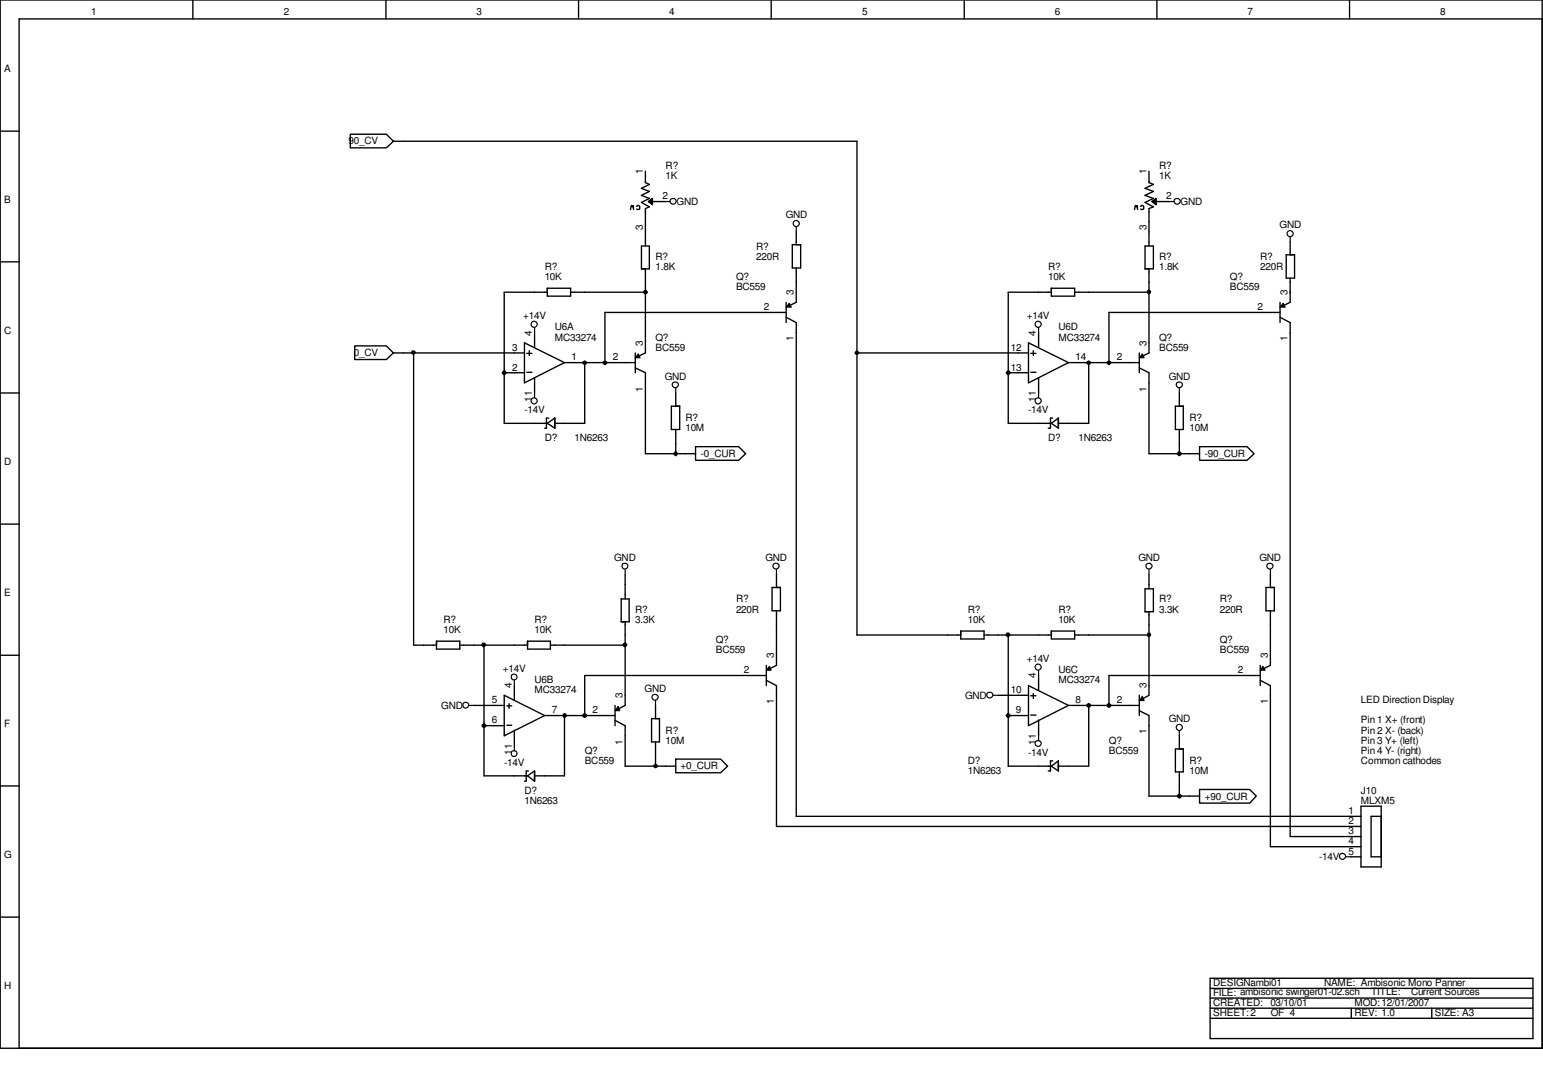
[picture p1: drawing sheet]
<svg xmlns="http://www.w3.org/2000/svg" width="297mm" height="210mm" viewBox="0 0 297 210" stroke-linecap="round" stroke-linejoin="round" font-family="sans-serif">
<g fill="none" stroke="#000" stroke-width=".26">
<path d="M0 0h296.9v201.7h-296.9zM37.1 0v3.6M74.3 0v3.6M111.4 0v3.6M148.5 0v3.6M185.6 0v3.6M222.7 0v3.6M259.8 0v3.6M296.9 3.6h-293.2v198.1M0 25.2h3.7M67.4 25.8h7l1.3 1.4-1.3 1.2h-7zM75.7 27.2h89.3v95h20"/>
<path d="M122.6 39.7l.1-.2 .4 .2v.5h-.5M124.2 32.9v2.2l.8 .4-1.5 .7 1.5 .6-1.5 .8 1.5 .6-1.5 .7 1.5 .9-.8 .3v7.2M124.8 38.8h3.3M124.8 38.8l.8-.6v1.2zM219.6 39.7l.1-.2 .5 .2v.5h-.6M221.2 32.9v2.2l.8 .4-1.6 .7 1.6 .6-1.6 .8 1.6 .6-1.6 .7 1.6 .9-.8 .3v7.2M221.8 38.8h3.3M221.8 38.8l.7-.6v1.2zM0 50.4h3.7M105.4 56.2h-8.3v25.2h8.3M105.4 55.5h4.5v1.5h-4.5zM109.9 56.2h14.3"/>
<path d="M121.4 40.3l.1-.8 .2 .3 .2-.3 .1 .8M123.5 47.3h1.5v4.4h-1.5zM124.2 51.7v16.2l-1.9 .9M151.3 58.2v3.9M152.5 47.1h1.6v4.5h-1.6zM153.3 51.6v6.6l-2 .9M153.3 44.6v2.5M202.4 56.2h-8.3v25.2h8.3M202.4 55.5h4.5v1.5h-4.5zM206.9 56.2h14.3M218.4 40.3l.2-.8 .1 .3 .2-.3 .1 .8M220.4 47.3h1.6v4.4h-1.6z"/>
<path d="M221.2 51.7v16.2l-1.9 .9M246.4 58.2v3.9M247.6 49h1.6v4.5h-1.6zM248.4 56.2h.1M248.4 53.5v4.7l-2 .9M248.4 46.6v2.4M0 75.6h3.7M68.3 66.5h6.1l1.3 1.4-1.3 1.3h-6.1zM75.7 67.9h25.3M79.6 67.9v56.2h4.4M97.1 71.7h3.9M101 66l7.7 3.8-7.7 3.9z"/>
<path d="M101.4 68h1M101.4 71.6h1M101.9 67.5v.9M102.9 64v2.9M102.9 72.6v1M102.9 73.7v1.9M108.7 69.8h13.6M112.6 69.8v11.6h-5.8M122.3 70.8l1.9 .9v15.6h9.7M122.3 67.9v3.8M129.2 78.1h1.6v4.5h-1.6zM130.1 75.6v2.5"/>
<path d="M151.3 60.1h-34.8v9.7M151.3 61l2 1.1v95h108.7M165 67.9h33M194.1 71.7h3.9M198 66l7.7 3.8-7.7 3.9zM198.4 68h1M198.4 71.6h1M198.9 67.5v.9M199.9 64v2.9M199.9 72.6v1M199.9 73.7v1.9M205.7 69.8h13.6"/>
<path d="M209.6 69.8v11.6h-5.9M219.3 70.8l1.9 .9v15.6h9.7M219.3 67.9v3.8M226.3 78.1h1.5v4.5h-1.5zM227 75.6v2.5M246.4 60.1h-32.9v9.7M246.4 61l2 1.1v98.9h13.6M105.4 81.4l1.4-1v2zM105.6 80.4h-.4v2h-.3M130.1 82.6v4.7M133.9 85.9h8.3l1.3 1.4-1.3 1.3h-8.3zM202.4 81.4l1.3-1v2z"/>
<path d="M202.6 80.4h-.4v2h-.4M227 82.6v4.7M230.9 85.9h9.2l1.3 1.4-1.3 1.3h-9.2zM0 100.8h3.7M119.6 115.2h1.5v4.4h-1.5zM120.4 119.6v16.1l-2 1M120.4 110.6v4.6M148.6 113h1.6v4.5h-1.6zM149.5 117.5v10.5l-2 .9M149.5 110.6v2.4M220.4 113.3h1.6v4.4h-1.6zM221.2 117.7v16.1l-1.9 1"/>
<path d="M221.2 110.6v2.7M243.7 113h1.6v4.5h-1.6zM244.6 117.5v10.5l-2 .9M244.6 110.6v2.4M0 126.1h3.7M84 123.4h4.5v1.5h-4.5zM88.5 124.1h13.1M91.2 135.7h5.9M93.2 139.6h3.9M93.2 124.1v25.2h8.4M97.1 133.8l7.8 3.9-7.8 3.9zM97.6 135.8h.9"/>
<path d="M97.6 139.5h.9M98 135.4v.9M99 131.9v2.9M101.6 123.4h4.4v1.5h-4.4zM104.9 137.7h13.5M106 124.1h14.4M108.7 137.7v11.6h-5.8M118.4 138.6l2 1v7.8h9.7M118.4 135.7v3.9M125.4 138.3h1.6v4.4h-1.6zM126.2 135.7v2.6M147.5 130h-34.9v7.7"/>
<path d="M147.5 128v3.9M147.5 130.9l2 1v27.1h112.5M185 121.4h4.4v1.5h-4.4zM189.4 122.2h13M192.1 133.8h5.9M194.1 122.2v25.2h8.3M194.1 137.7h3.9M198 131.9l7.7 3.8-7.7 3.9zM198.4 133.9h1M198.4 137.6h1M198.9 133.4v1M199.9 130v2.8"/>
<path d="M199.9 138.5v1M199.9 139.6v2M202.4 121.4h4.5v1.5h-4.5zM205.7 135.7h13.6M206.9 122.2h14.3M209.6 135.7v11.7h-5.9M219.3 136.7l1.9 1v15.5h9.7M219.3 133.8v3.9M242.6 130h-29.1v5.7M242.6 128v3.9M242.6 130.9l2 1v31h17.4M0 151.2h3.7"/>
<path d="M99 140.5v1M99 141.6v1.9M101.6 149.3l1.3-1v2zM101.7 148.3h-.4v2h-.3M126.2 142.7v4.7M130.1 146h8.6l1.4 1.4-1.4 1.3h-8.6zM202.4 147.4l1.3-1v1.9zM202.6 146.4h-.4v1.9h-.4M226.3 144.1h1.5v4.4h-1.5zM227 141.6v2.5M227 148.5v4.7M230.9 151.9h9.7l1.2 1.3-1.2 1.3h-9.7z"/>
<path d="M262 155.1h3.9v11.7h-3.9zM265.9 157.1h-2v7.7h2M0 176.4h3.7M260.1 164.8h1.9M233 190.2h62.1M233 192h62.1M233 194h62.1M233 195.9h62.1M233 188.2h62.1v11.6h-62.1zM260.1 194v1.9M275.6 194v1.9"/>
</g>
<g fill="#000">
<path d="M124.8 38.8l.8-.6v1.2zM221.8 38.8l.7-.6v1.2zM124.2 56l.3 .2-.3 .3-.2-.3zM151.9 58.3l.5 .8h-1.1zM247 58.3l.4 .8h-1zM97.1 71.5l.2 .2-.2 .3-.3-.3zM112.3 69.8l.3-.2 .2 .2-.2 .2zM116.2 69.8l.3-.2 .2 .2-.2 .2zM122.9 68.1l.3 .7h-.9zM165 67.6l.2 .3-.2 .2-.3-.2zM194.1 71.5l.2 .2-.2 .3-.3-.3zM209.3 69.8l.3-.2 .2 .2-.2 .2z"/>
<path d="M213.2 69.8l.3-.2 .2 .2-.2 .2zM219.9 68.1l.4 .7h-1zM130.1 87l.2 .3-.2 .2-.3-.2zM227 87l.3 .3-.3 .2-.2-.2zM92.9 139.6l.3-.2 .2 .2-.2 .3zM108.7 137.4l.2 .3-.2 .2-.2-.2zM112.6 137.4l.2 .3-.2 .2-.3-.2zM119 135.9l.3 .8h-.9zM148.1 128.2l.4 .7h-1zM194.1 137.4l.2 .3-.2 .2-.3-.2zM209.6 135.5l.2 .2-.2 .3-.3-.3zM213.5 135.5l.2 .2-.2 .3-.3-.3z"/>
<path d="M219.9 133.9l.4 .9h-1zM243.1 128.2l.4 .7h-.9zM126.2 147.2l.2 .2-.2 .2-.3-.2zM227 152.9l.3 .3-.3 .2-.2-.2z"/>
<path d="M221 56h.2l.2 .1-.2 .3-.2-.1z" fill-rule="evenodd"/>
<path d="M79.4 67.7h.3l.1 .1-.3 .2-.1-.2z" fill-rule="evenodd"/>
<path d="M93 123.9h.2v.3h-.2z" fill-rule="evenodd"/>
<path d="M120.1 123.9h.3v.3h-.3z" fill-rule="evenodd"/>
<path d="M193.9 122h.3v.2h-.3z" fill-rule="evenodd"/>
<path d="M221 122l.2-.1 .2 .2-.2 .2-.2-.1z" fill-rule="evenodd"/>
</g>
<path d="M124.8 38.8l.8-.6v1.2zM221.8 38.8l.7-.6v1.2zM151.9 58.3l.5 .8h-1.1zM247 58.3l.4 .8h-1zM122.9 68.1l.3 .7h-.9zM219.9 68.1l.4 .7h-1zM119 135.9l.3 .8h-.9zM148.1 128.2l.4 .7h-1zM219.9 133.9l.4 .9h-1zM243.1 128.2l.4 .7h-.9z" fill="none" stroke="#000" stroke-width=".19"/>
<g fill="none" stroke="#000" stroke-width=".23">
<path d="M128.1 38.8h.9M225.1 38.8h.9M153.3 43.7v.9M248.4 45.6v1M102.9 63.1v.9M102.9 75.6v.9M130.1 74.7v.9M199.9 63.1v.9M199.9 75.6v.9M227 74.7v.9M120.4 109.6v1M149.5 109.6v1"/>
<path d="M221.2 109.6v1M244.6 109.6v1M90.3 135.7h.9M99 130.9v1M126.2 134.8v.9M191.2 133.8h.9M199.9 129v1M99 143.5v.9M199.9 141.6v.9M227 140.6v1M259.1 164.8h1"/>
<circle cx="129.6" cy="38.7" r=".58"/>
<circle cx="226.6" cy="38.7" r=".58"/>
<circle cx="153.3" cy="43" r=".59"/>
<circle cx="248.4" cy="44.9" r=".59"/>
<circle cx="102.8" cy="77.1" r=".59"/>
<circle cx="102.8" cy="62.4" r=".59"/>
<circle cx="130" cy="74" r=".58"/>
<circle cx="199.9" cy="77.1" r=".59"/>
<circle cx="199.9" cy="62.4" r=".59"/>
<circle cx="227" cy="74" r=".58"/>
<circle cx="120.3" cy="108.9" r=".57"/>
<circle cx="149.4" cy="108.9" r=".58"/>
<circle cx="221.2" cy="108.9" r=".58"/>
<circle cx="244.5" cy="108.9" r=".58"/>
<circle cx="89.6" cy="135.7" r=".57"/>
<circle cx="99" cy="130.2" r=".57"/>
<circle cx="126.1" cy="134.1" r=".58"/>
<circle cx="190.6" cy="133.7" r=".58"/>
<circle cx="199.9" cy="128.3" r=".59"/>
<circle cx="227" cy="139.9" r=".59"/>
<circle cx="99" cy="145" r=".57"/>
<circle cx="199.9" cy="143" r=".58"/>
<circle cx="258.4" cy="164.8" r=".59"/>
</g>
<g fill="none" stroke="#000" stroke-width=".51">
<path d="M124.2 56l.3 .2-.3 .3-.2-.3zM221 56h.2l.2 .1-.2 .3-.2-.1zM79.4 67.7h.3l.1 .1-.3 .2-.1-.2zM97.1 71.5l.2 .2-.2 .3-.3-.3zM112.3 69.8l.3-.2 .2 .2-.2 .2zM116.2 69.8l.3-.2 .2 .2-.2 .2zM165 67.6l.2 .3-.2 .2-.3-.2zM194.1 71.5l.2 .2-.2 .3-.3-.3zM209.3 69.8l.3-.2 .2 .2-.2 .2zM213.2 69.8l.3-.2 .2 .2-.2 .2zM130.1 87l.2 .3-.2 .2-.3-.2zM227 87l.3 .3-.3 .2-.2-.2z"/>
<path d="M92.9 139.6l.3-.2 .2 .2-.2 .3zM93 123.9h.2v.3h-.2zM108.7 137.4l.2 .3-.2 .2-.2-.2zM112.6 137.4l.2 .3-.2 .2-.3-.2zM120.1 123.9h.3v.3h-.3zM193.9 122h.3v.2h-.3zM194.1 137.4l.2 .3-.2 .2-.3-.2zM209.6 135.5l.2 .2-.2 .3-.3-.3zM213.5 135.5l.2 .2-.2 .3-.3-.3zM221 122l.2-.1 .2 .2-.2 .2-.2-.1zM126.2 147.2l.2 .2-.2 .2-.3-.2zM227 152.9l.3 .3-.3 .2-.2-.2z"/>
</g>
<g font-size="1.9">
<text x="17.6" y="3">1</text>
<text x="54.6" y="3">2</text>
<text x="91.7" y="3">3</text>
<text x="128.8" y="3">4</text>
<text x="166" y="3">5</text>
<text x="203.1" y="3">6</text>
<text x="240.2" y="3">7</text>
<text x="277.2" y="3">8</text>
<text x=".8" y="13.8">A</text>
<text x="67.1" y="27.8">90_CV</text>
<text x="123.7" y="33.5" transform="rotate(-90 123.7 33.5)">1</text>
<text x="128.1" y="32.5">R?</text>
<text x="128.1" y="34.5">1K</text>
<text x="220.7" y="33.5" transform="rotate(-90 220.7 33.5)">1</text>
<text x="223.1" y="32.5">R?</text>
<text x="223.1" y="34.5">1K</text>
<text x=".8" y="39">B</text>
<text x="127.5" y="38.4">2</text>
<text x="130.3" y="39.4">GND</text>
<text x="151.3" y="42">GND</text>
<text x="224.5" y="38.4">2</text>
<text x="227.3" y="39.4">GND</text>
<text x="123.7" y="44.2" transform="rotate(-90 123.7 44.2)">3</text>
<text x="220.7" y="44.2" transform="rotate(-90 220.7 44.2)">3</text>
<text x="246.3" y="43.9">GND</text>
<text x="104.9" y="51.9">R?</text>
<text x="104.9" y="53.8">10K</text>
<text x="126.2" y="50">R?</text>
<text x="126.2" y="51.9">1.8K</text>
<text x="141.7" y="53.8">Q?</text>
<text x="145.6" y="48.1">R?</text>
<text x="145.6" y="50">220R</text>
<text x="201.8" y="51.9">R?</text>
<text x="201.8" y="53.8">10K</text>
<text x="223.1" y="50">R?</text>
<text x="223.1" y="51.9">1.8K</text>
<text x="236.8" y="53.8">Q?</text>
<text x="242.6" y="50">R?</text>
<text x="242.6" y="51.9">220R</text>
<text x="141.7" y="55.8">BC559</text>
<text x="147" y="59.7">2</text>
<text x="152.8" y="56.8" transform="rotate(-90 152.8 56.8)">3</text>
<text x="236.8" y="55.8">BC559</text>
<text x="242.1" y="59.7">2</text>
<text x="247.9" y="56.8" transform="rotate(-90 247.9 56.8)">3</text>
<text x=".8" y="64.2">C</text>
<text x="100.7" y="61.4">+14V</text>
<text x="102.4" y="64.6" transform="rotate(-90 102.4 64.6)">4</text>
<text x="106.8" y="63.6">U6A</text>
<text x="106.8" y="65.5">MC33274</text>
<text x="126.2" y="65.5">Q?</text>
<text x="152.8" y="65.7" transform="rotate(-90 152.8 65.7)">1</text>
<text x="197.7" y="61.4">+14V</text>
<text x="199.4" y="64.6" transform="rotate(-90 199.4 64.6)">4</text>
<text x="203.7" y="63.6">U6D</text>
<text x="203.7" y="65.5">MC33274</text>
<text x="223.1" y="65.5">Q?</text>
<text x="247.9" y="65.7" transform="rotate(-90 247.9 65.7)">1</text>
<text x="68.1" y="68.5">0_CV</text>
<text x="98.6" y="67.5">3</text>
<text x="98.6" y="71.3">2</text>
<text x="110" y="69.3">1</text>
<text x="118" y="69.3">2</text>
<text x="123.7" y="66.5" transform="rotate(-90 123.7 66.5)">3</text>
<text x="126.2" y="67.5">BC559</text>
<text x="194.6" y="67.5">12</text>
<text x="194.6" y="71.3">13</text>
<text x="207" y="69.3">14</text>
<text x="215" y="69.3">2</text>
<text x="220.7" y="66.5" transform="rotate(-90 220.7 66.5)">3</text>
<text x="223.1" y="67.5">BC559</text>
<text x="102.4" y="77.3" transform="rotate(-90 102.4 77.3)">11</text>
<text x="123.7" y="75.4" transform="rotate(-90 123.7 75.4)">1</text>
<text x="128" y="73.1">GND</text>
<text x="199.4" y="77.3" transform="rotate(-90 199.4 77.3)">11</text>
<text x="220.7" y="75.4" transform="rotate(-90 220.7 75.4)">1</text>
<text x="225" y="73.1">GND</text>
<text x="101" y="79.5">-14V</text>
<text x="131.9" y="81">R?</text>
<text x="131.9" y="83">10M</text>
<text x="197.9" y="79.5">-14V</text>
<text x="229" y="81">R?</text>
<text x="229" y="83">10M</text>
<text x=".8" y="89.4">D</text>
<text x="104.9" y="84.9">D?</text>
<text x="110.6" y="84.9">1N6263</text>
<text x="134.9" y="87.9">-0_CUR</text>
<text x="201.8" y="84.9">D?</text>
<text x="207.6" y="84.9">1N6263</text>
<text x="231.9" y="87.9">-90_CUR</text>
<text x="118.2" y="108">GND</text>
<text x="147.4" y="108">GND</text>
<text x="219.2" y="108">GND</text>
<text x="242.4" y="108">GND</text>
<text x=".8" y="114.6">E</text>
<text x="85.4" y="119.8">R?</text>
<text x="102.9" y="119.8">R?</text>
<text x="122.3" y="117.9">R?</text>
<text x="122.3" y="119.8">3.3K</text>
<text x="141.7" y="115.9">R?</text>
<text x="141.7" y="117.9">220R</text>
<text x="186.3" y="117.9">R?</text>
<text x="186.3" y="119.8">10K</text>
<text x="203.7" y="117.9">R?</text>
<text x="203.7" y="119.8">10K</text>
<text x="223.1" y="115.9">R?</text>
<text x="223.1" y="117.9">3.3K</text>
<text x="234.8" y="115.9">R?</text>
<text x="234.8" y="117.9">220R</text>
<text x="85.4" y="121.8">10K</text>
<text x="102.9" y="121.8">10K</text>
<text x="137.8" y="123.7">Q?</text>
<text x="137.8" y="125.6">BC559</text>
<text x="234.8" y="123.7">Q?</text>
<text x="234.8" y="125.6">BC559</text>
<text x="96.8" y="129.3">+14V</text>
<text x="102.9" y="131.5">U6B</text>
<text x="143.2" y="129.5">2</text>
<text x="149" y="126.7" transform="rotate(-90 149 126.7)">3</text>
<text x="197.7" y="127.3">+14V</text>
<text x="199.4" y="130.5" transform="rotate(-90 199.4 130.5)">4</text>
<text x="203.7" y="129.5">U6C</text>
<text x="203.7" y="131.5">MC33274</text>
<text x="238.3" y="129.5">2</text>
<text x="244" y="126.7" transform="rotate(-90 244 126.7)">3</text>
<text x="85" y="136.4">GND</text>
<text x="94.7" y="135.3">5</text>
<text x="98.5" y="132.4" transform="rotate(-90 98.5 132.4)">4</text>
<text x="102.9" y="133.4">MC33274</text>
<text x="106.2" y="137.2">7</text>
<text x="114.1" y="137.2">2</text>
<text x="119.8" y="134.4" transform="rotate(-90 119.8 134.4)">3</text>
<text x="124.1" y="133.2">GND</text>
<text x="149" y="135.5" transform="rotate(-90 149 135.5)">1</text>
<text x="185.8" y="134.5">GND</text>
<text x="194.6" y="133.4">10</text>
<text x="195.5" y="137.2">9</text>
<text x="207" y="135.3">8</text>
<text x="215" y="135.3">2</text>
<text x="220.7" y="132.4" transform="rotate(-90 220.7 132.4)">3</text>
<text x="244" y="135.5" transform="rotate(-90 244 135.5)">1</text>
<text x="262" y="135.3">LED Direction Display</text>
<text x=".8" y="139.9">F</text>
<text x="94.7" y="139.2">6</text>
<text x="119.8" y="143.3" transform="rotate(-90 119.8 143.3)">1</text>
<text x="128.1" y="141.1">R?</text>
<text x="128.1" y="143.1">10M</text>
<text x="199.4" y="143.3" transform="rotate(-90 199.4 143.3)">11</text>
<text x="213.5" y="143.1">Q?</text>
<text x="220.7" y="141.3" transform="rotate(-90 220.7 141.3)">1</text>
<text x="225" y="138.9">GND</text>
<text x="262" y="139.2">Pin 1 X+ (front)</text>
<text x="262" y="141.1">Pin 2 X- (back)</text>
<text x="262" y="143.1">Pin 3 Y+ (left)</text>
<text x="97.1" y="147.3">-14V</text>
<text x="98.5" y="145.2" transform="rotate(-90 98.5 145.2)">11</text>
<text x="112.6" y="145">Q?</text>
<text x="112.6" y="147">BC559</text>
<text x="131" y="148">+0_CUR</text>
<text x="186.3" y="147">D?</text>
<text x="186.3" y="148.8">1N6263</text>
<text x="197.9" y="145.4">-14V</text>
<text x="213.5" y="145">BC559</text>
<text x="229" y="147">R?</text>
<text x="229" y="148.8">10M</text>
<text x="262" y="145">Pin 4 Y- (right)</text>
<text x="262" y="147">Common cathodes</text>
<text x="101" y="152.7">D?</text>
<text x="101" y="154.7">1N6263</text>
<text x="231.9" y="153.8">+90_CUR</text>
<text x="262" y="152.7">J10</text>
<text x="262" y="154.7">MLXM5</text>
<text x="259.6" y="156.6">1</text>
<text x="259.6" y="158.6">2</text>
<text x="259.6" y="160.5">3</text>
<text x=".8" y="165">G</text>
<text x="254" y="165.4">-14V</text>
<text x="259.6" y="162.5">4</text>
<text x="259.6" y="164.4">5</text>
<text x=".8" y="190.2">H</text>
<text x="233.5" y="191.6">FILE: ambisonic swinger01-02.sch</text>
<text x="233.5" y="189.7">DESIGN:ambi01</text>
<text x="254.9" y="189.7">NAME: Ambisonic Mono Panner</text>
<text x="263.9" y="191.5">TITLE:</text>
<text x="271.6" y="191.5">Current Sources</text>
<text x="233.5" y="195.5">SHEET:2</text>
<text x="233.5" y="193.5">CREATED:</text>
<text x="244.6" y="193.5">03/10/01</text>
<text x="244.6" y="195.5">OF 4</text>
<text x="260.7" y="195.5">REV: 1.0</text>
<text x="260.7" y="193.5">MOD:12/01/2007</text>
<text x="276.2" y="195.5">SIZE: A3</text>
</g>
</svg>
